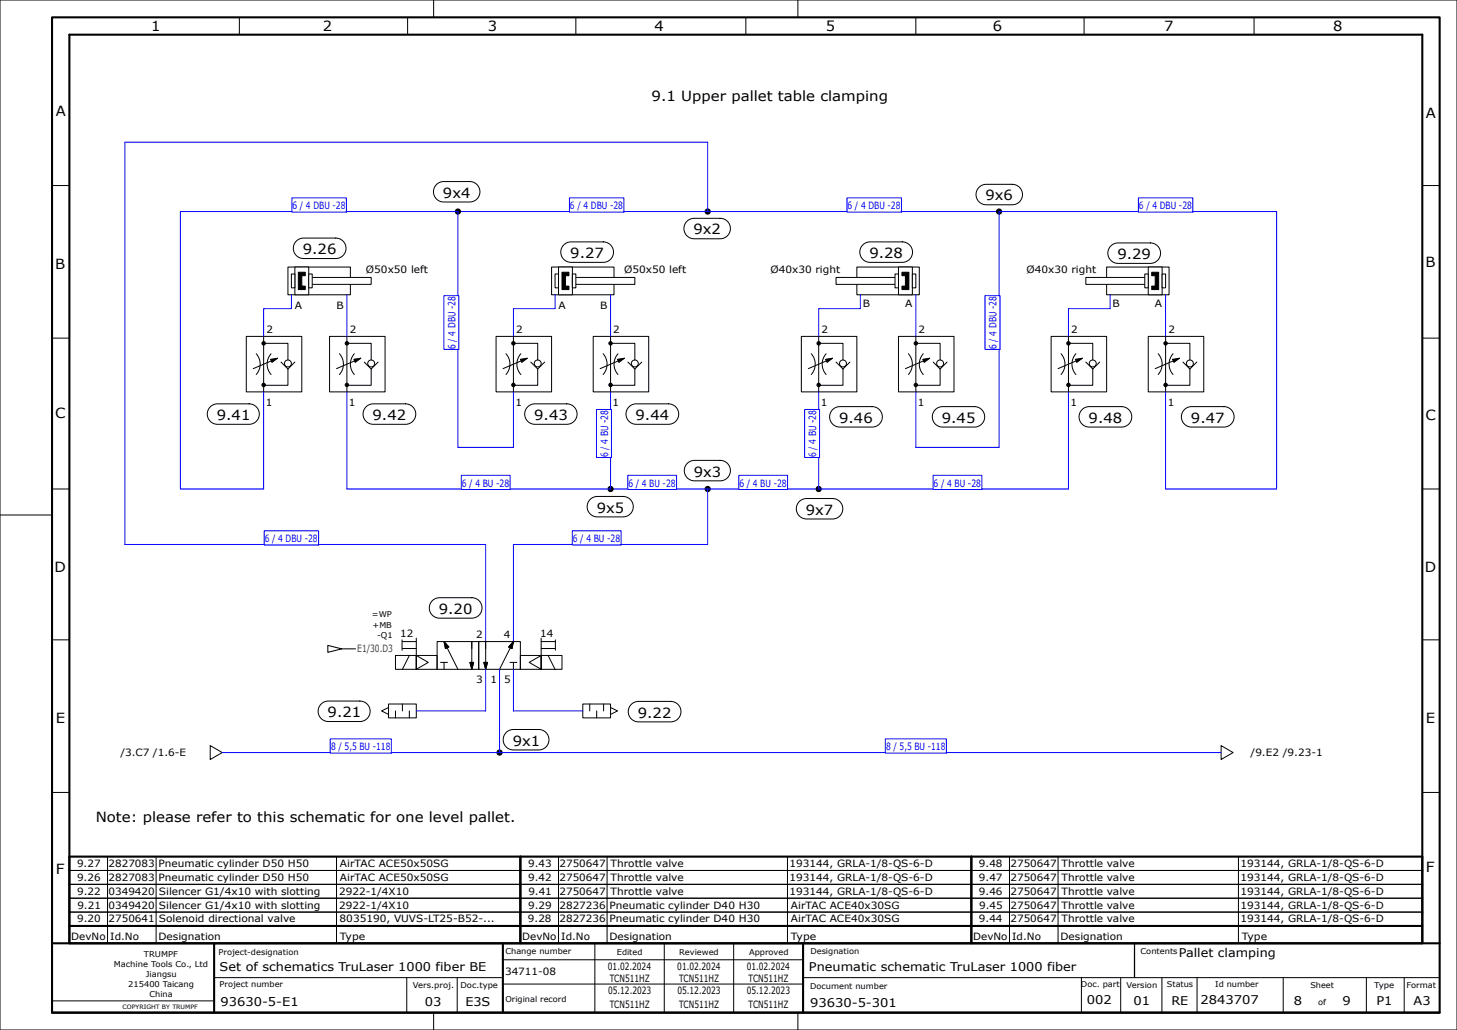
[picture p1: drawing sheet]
<svg xmlns="http://www.w3.org/2000/svg" width="420mm" height="297mm" viewBox="0 0 420 297" stroke-linecap="round" stroke-linejoin="round" font-family="sans-serif">
<path d="M15 5h400v287h-400zM15 272h400M20 272v-262h390v262M61.7 272.2v19.8M145 272v19.8M231.5 272.2v19.7M15 292h400" fill="none" stroke="#000" stroke-width=".6"/>
<g fill="none" stroke="#000" stroke-width=".29">
<path d="M0 0h420v297h-420zM69 5v5M117.5 5v5M125 0v5M166 5v5M215 5v5M230 0v5M264 5v5M312.5 5v5M361.5 5v5M15 53.5h5M410 53.5h5"/>
<path d="M83 77h18v8h-18zM15 97.5h5M410 97.5h5M0 148.5h15M15 141h5M410 141h5M15 184.5h5M410 184.5h5M60.6 215l3.5 2-3.5 2zM15 228.5h5M410 228.5h5M144.8 276.8h86.7"/>
<path d="M171.5 272v20M191.5 272v20M211.5 272v20M327 271.8v10M327.1 271.8v10M14.9 288.6h46.6M61.7 281.9h83.1M117.3 281.9v10M125 292v5M131.8 281.9v10.1M144.8 283.8h86.7M230 292v5"/>
<path d="M231.3 281.9h183.6M311.7 281.9v10M323.1 282v10M334.9 282v10M345.1 281.9v10.1M369.9 281.9v9.8M393.9 281.9v10M404.8 281.9v10"/>
</g>
<path d="M86 77.5h2v1h-1v3h1v1h-2z" fill-rule="evenodd" fill="#000" stroke="#000" stroke-width=".29"/>
<g fill="#fff" stroke="#000" stroke-width=".29">
<path d="M85 77h4v8h-4z" fill-rule="evenodd"/>
<path d="M89 80h18v2h-18z" fill-rule="evenodd"/>
<path d="M89 79h1v4h-1z" fill-rule="evenodd"/>
<path d="M84 79h1v4h-1z" fill-rule="evenodd"/>
</g>
<g fill="#000" stroke="#000" stroke-width=".29">
<path d="M78 103.6l2-.3-1.6 1.2zM102 103.6l2-.3-1.6 1.2z"/>
<path d="M332 79.5h2v5h-2v-1h1v-3h-1z" fill-rule="evenodd"/>
<path d="M86 78.5h2v1h-1v3h1v1h-2z" fill-rule="evenodd"/>
<circle cx="76" cy="99" r=".5"/>
<circle cx="100" cy="99" r=".5"/>
<circle cx="76" cy="111" r=".5"/>
<circle cx="100" cy="111" r=".5"/>
<circle cx="144" cy="217" r=".75"/>
</g>
<g fill="none" stroke="#000" stroke-width=".29">
<path d="M319 77h18v8h-18zM71 97h16v16h-16zM76 99h7v4.8M76 97v16M95 97h16v16h-16zM100 99h7v4.8M100 97v16M73.9 102a4.5 4.5 0 0 1 0 6M78.1 102a4.5 4.5 0 0 0 0 6M80 103.3l-7 3M81 104.4l2 2M83 106.4v4.7h-7"/>
<path d="M85 104.4l-2 2M97.9 102a4.5 4.5 0 0 1 0 6M102.1 102a4.5 4.5 0 0 0 0 6M104 103.3l-7 3M105 104.4l2 2M107 106.4v4.7h-7M109 104.4l-2 2"/>
<circle cx="83" cy="104.8" r="1"/>
<circle cx="107" cy="104.8" r="1"/>
</g>
<g fill="#fff" stroke="#000" stroke-width=".29">
<path d="M331 77h4v8h-4z" fill-rule="evenodd"/>
<path d="M313 80h18v2h-18z" fill-rule="evenodd"/>
<path d="M330 79h1v4h-1z" fill-rule="evenodd"/>
<path d="M335 79h1v4h-1z" fill-rule="evenodd"/>
</g>
<g fill="#000" stroke="#000" stroke-width=".29">
<path d="M310 103.6l2-.3-1.6 1.2zM338 103.6l2-.3-1.6 1.2z"/>
<path d="M332 78.5h2v5h-2v-1h1v-3h-1z" fill-rule="evenodd"/>
<path d="M162 77.5h2v1h-1v3h1v1h-2z" fill-rule="evenodd"/>
<circle cx="308" cy="99" r=".5"/>
<circle cx="336" cy="99" r=".5"/>
<circle cx="308" cy="111" r=".5"/>
<circle cx="336" cy="111" r=".5"/>
</g>
<g fill="none" stroke="#000" stroke-width=".29">
<path d="M159 77h18v8h-18zM303 97h16v16h-16zM308 99h7v4.8M308 97v16M331 97h16v16h-16zM336 99h7v4.8M336 97v16M305.9 102a4.5 4.5 0 0 1 0 6M310.1 102a4.5 4.5 0 0 0 0 6M312 103.3l-7 3M313 104.4l2 2M315 106.4v4.7h-7"/>
<path d="M317 104.4l-2 2M333.9 102a4.5 4.5 0 0 1 0 6M338.1 102a4.5 4.5 0 0 0 0 6M340 103.3l-7 3M341 104.4l2 2M343 106.4v4.7h-7M345 104.4l-2 2"/>
<circle cx="315" cy="104.8" r="1"/>
<circle cx="343" cy="104.8" r="1"/>
</g>
<g fill="#fff" stroke="#000" stroke-width=".29">
<path d="M161 77h4v8h-4z" fill-rule="evenodd"/>
<path d="M165 80h18v2h-18z" fill-rule="evenodd"/>
<path d="M165 79h1v4h-1z" fill-rule="evenodd"/>
<path d="M160 79h1v4h-1z" fill-rule="evenodd"/>
</g>
<g fill="#000" stroke="#000" stroke-width=".29">
<path d="M150 103.6l2-.3-1.6 1.2zM178 103.6l2-.3-1.6 1.2z"/>
<path d="M260 79.5h2v5h-2v-1h1v-3h-1z" fill-rule="evenodd"/>
<path d="M162 78.5h2v1h-1v3h1v1h-2z" fill-rule="evenodd"/>
<circle cx="148" cy="99" r=".5"/>
<circle cx="176" cy="99" r=".5"/>
<circle cx="148" cy="111" r=".5"/>
<circle cx="176" cy="111" r=".5"/>
</g>
<g fill="none" stroke="#000" stroke-width=".29">
<path d="M247 77h18v8h-18zM143 97h16v16h-16zM148 99h7v4.8M148 97v16M171 97h16v16h-16zM176 99h7v4.8M176 97v16M145.9 102a4.5 4.5 0 0 1 0 6M150.1 102a4.5 4.5 0 0 0 0 6M152 103.3l-7 3M153 104.4l2 2M155 106.4v4.7h-7"/>
<path d="M157 104.4l-2 2M173.9 102a4.5 4.5 0 0 1 0 6M178.1 102a4.5 4.5 0 0 0 0 6M180 103.3l-7 3M181 104.4l2 2M183 106.4v4.7h-7M185 104.4l-2 2"/>
<circle cx="155" cy="104.8" r="1"/>
<circle cx="183" cy="104.8" r="1"/>
</g>
<g fill="#fff" stroke="#000" stroke-width=".29">
<path d="M259 77h4v8h-4z" fill-rule="evenodd"/>
<path d="M241 80h18v2h-18z" fill-rule="evenodd"/>
<path d="M258 79h1v4h-1z" fill-rule="evenodd"/>
<path d="M263 79h1v4h-1z" fill-rule="evenodd"/>
</g>
<g fill="#000" stroke="#000" stroke-width=".29">
<path d="M238 103.6l2-.3-1.6 1.2zM266 103.6l2-.3-1.6 1.2z"/>
<path d="M260 78.5h2v5h-2v-1h1v-3h-1z" fill-rule="evenodd"/>
<path d="M128 185l1.4 1.5-1 .5z" fill-rule="evenodd"/>
<path d="M135.5 191h1l-.5 2z" fill-rule="evenodd"/>
<path d="M139.5 191h1l-.5 2z" fill-rule="evenodd"/>
<path d="M148 185l-.4 2-1-.5z" fill-rule="evenodd"/>
<circle cx="132" cy="61" r=".75"/>
<circle cx="204" cy="61" r=".75"/>
<circle cx="288" cy="61" r=".75"/>
<circle cx="236" cy="99" r=".5"/>
<circle cx="264" cy="99" r=".5"/>
<circle cx="236" cy="111" r=".5"/>
<circle cx="264" cy="111" r=".5"/>
<circle cx="176" cy="141" r=".75"/>
<circle cx="204" cy="141" r=".75"/>
<circle cx="236" cy="141" r=".75"/>
</g>
<g fill="none" stroke="#000" stroke-width=".29">
<path d="M231 97h16v16h-16zM236 99h7v4.8M236 97v16M259 97h16v16h-16zM264 99h7v4.8M264 97v16M233.9 102a4.5 4.5 0 0 1 0 6M238.1 102a4.5 4.5 0 0 0 0 6M240 103.3l-7 3M241 104.4l2 2M243 106.4v4.7h-7M245 104.4l-2 2"/>
<path d="M261.9 102a4.5 4.5 0 0 1 0 6M266.1 102a4.5 4.5 0 0 0 0 6M268 103.3l-7 3M269 104.4l2 2M271 106.4v4.7h-7M273 104.4l-2 2M98.5 187.1h4M114 189h6v4h-6zM115.9 184.5v3M116 187h4M116 185h4M118 189l-2 4"/>
<path d="M120 189l3.5 2-3.5 2zM120 189h6v4h-6zM120 184v5M126 185h12v8h-12zM127 191h2M128 185l1.4 1.5-1 .5zM128 191v2M128.9 186.8l3.1 6.2M135.5 191h1l-.5 2zM136 185v6M138 185h12v8h-12zM139.5 191h1l-.5 2z"/>
<path d="M140 185v6M147 191h2M147.1 186.8l-3.1 6.2M148 191v2M148 185l-.4 2-1-.5zM150 189h6v4h-6zM152.5 191l3.5-2v4zM156 189h6v4h-6zM156 187h4M156 185h4M156 184v5M158 189l2 4"/>
<path d="M160.1 184.5v3M112 203h8v4h-8zM112 204l-2 1 2 1M114 205v2M116 203v2M118 205v2M168 203h8v4h-8zM170 203v2M172 205v2M174 203v2M176 204l2 1-2 1M352 215l3.5 2-3.5 2z"/>
<path d="M20 259h390M20 255h390M20 251h390M20 247h390M31 247v25M45 247v20M97 247v25M161 247v25M175 247v20M227 247v25M291 247v25M305 247v20"/>
<path d="M357 247v25M20 267h390M20 263h390M45 267.2v4.8M175 267.2v4.8M305 267.2v4.8"/>
<circle cx="243" cy="104.8" r="1"/>
<circle cx="271" cy="104.8" r="1"/>
</g>
<g fill="none" stroke="#00f" stroke-width=".29">
<path d="M132 61v68h16v-16M204 61v-20h-168v116h104v28M288 61v68h-24v-16M84 85v4h-8v8M100 85v12M160 85v4h-12v8M176 85v12M248 85v4h-12v8M264 85v12M320 85v4h-12v8M336 85v12M76 113v28h-24v-80h316v80h-32v-28"/>
<path d="M100 113v28h208v-28M176 113v28M236 113v28M204 141v16h-56v28M140 193v12h-20M144 193v24M148 193v12h20M64 217h288"/>
</g>
<path d="M150 247v20M280 247v20M20 267h130v5h-130zM20 267v-20h390v20M150 267h130v5h-130zM280 267h130v5h-130z" fill="none" stroke="#000" stroke-width=".6"/>
<path d="M94.5 186.1l4 1-4 1z" fill="none" stroke="#000" stroke-width=".3"/>
<g fill="#fff" stroke="#000" stroke-width=".29">
<path d="M85.7 69.3l1.1-.6h.7h9.3a2.95 2.95 0 0 1 3 2.9 2.95 2.95 0 0 1-3 3h-9.3a2.95 2.95 0 0 1-2.8-2 2.95 2.95 0 0 1 1-3.3z" fill-rule="evenodd"/>
<path d="M60.9 117.1l1.1-.6h.7h9.1a2.95 2.95 0 0 1 3 2.9 2.95 2.95 0 0 1-3 3h-9.1a2.95 2.95 0 0 1-2.8-2 2.95 2.95 0 0 1 1-3.3z" fill-rule="evenodd"/>
<path d="M105.8 117.1l1.1-.6h.7h9.3a2.95 2.95 0 0 1 2.9 2.9 2.95 2.95 0 0 1-2.9 3h-9.3a2.95 2.95 0 0 1-2.8-2 2.95 2.95 0 0 1 1-3.3z" fill-rule="evenodd"/>
<path d="M145.7 211.5a2.94 2.94 0 0 1 2.3-1.1h7.3a2.95 2.95 0 0 1 3 2.9 2.95 2.95 0 0 1-3 2.9h-7.3a2.95 2.95 0 0 1-2.7-1.6 2.95 2.95 0 0 1 .4-3.1z" fill-rule="evenodd"/>
<path d="M320.5 70.7l1.1-.6h.7h9.3a2.95 2.95 0 0 1 3 2.9 2.95 2.95 0 0 1-3 3h-9.3a2.95 2.95 0 0 1-2.8-2 2.95 2.95 0 0 1 1-3.3z" fill-rule="evenodd"/>
<path d="M312.2 117.9l1.1-.6 .7-.1h9.3a2.95 2.95 0 0 1 2.9 3 2.95 2.95 0 0 1-2.9 3h-9.3a2.95 2.95 0 0 1-2.8-2 2.95 2.95 0 0 1 1-3.3z" fill-rule="evenodd"/>
<path d="M341.7 117.9l1.1-.6 .7-.1h9.3a2.95 2.95 0 0 1 3 3 2.95 2.95 0 0 1-3 3h-9.3a2.95 2.95 0 0 1-2.8-2 2.95 2.95 0 0 1 1-3.3z" fill-rule="evenodd"/>
<path d="M162.3 70.9a2.94 2.94 0 0 1 2.3-1.1h9.3a2.95 2.95 0 0 1 2.9 2.9 2.95 2.95 0 0 1-2.9 3h-9.3a2.95 2.95 0 0 1-2.7-1.7 2.95 2.95 0 0 1 .4-3.1z" fill-rule="evenodd"/>
<path d="M152.4 117.1l1.1-.6h.7h9.2a2.95 2.95 0 0 1 2.9 2.9 2.95 2.95 0 0 1-2.9 3h-9.2a2.95 2.95 0 0 1-2.8-2 2.95 2.95 0 0 1 1-3.3z" fill-rule="evenodd"/>
<path d="M181.1 117.6a2.94 2.94 0 0 1 2.3-1.1h9.3a2.95 2.95 0 0 1 2.9 2.9 2.95 2.95 0 0 1-2.9 3h-9.3a2.95 2.95 0 0 1-2.7-1.7 2.95 2.95 0 0 1 .4-3.1z" fill-rule="evenodd"/>
<path d="M240.3 117.9l1.1-.6 .7-.1h9.3a2.95 2.95 0 0 1 2.9 3 2.95 2.95 0 0 1-2.9 3h-9.3a2.95 2.95 0 0 1-2.8-2 2.95 2.95 0 0 1 1-3.3z" fill-rule="evenodd"/>
<path d="M269.9 117.9l1.1-.6 .7-.1h9.2a2.95 2.95 0 0 1 2.9 3 2.95 2.95 0 0 1-2.9 3h-9.2a2.95 2.95 0 0 1-2.8-2 2.95 2.95 0 0 1 1-3.3z" fill-rule="evenodd"/>
<path d="M197.8 64.1a2.94 2.94 0 0 1 2.3-1.1h7.5a2.95 2.95 0 0 1 3 2.9 2.95 2.95 0 0 1-3 3h-7.5a2.95 2.95 0 0 1-2.7-1.7 2.95 2.95 0 0 1 .4-3.1z" fill-rule="evenodd"/>
<path d="M198.4 133.4l1.1-.6 .7-.1h7.4a2.95 2.95 0 0 1 3 3 2.95 2.95 0 0 1-3 3h-7.4a2.95 2.95 0 0 1-2.8-2 2.95 2.95 0 0 1 1-3.3z" fill-rule="evenodd"/>
<path d="M249 70.4l1.1-.6h.7h9.3a2.95 2.95 0 0 1 3 2.9 2.95 2.95 0 0 1-3 3h-9.3a2.95 2.95 0 0 1-2.8-2 2.95 2.95 0 0 1 1-3.3z" fill-rule="evenodd"/>
<path d="M124.4 173.5a2.94 2.94 0 0 1 2.3-1.2h9.3a2.95 2.95 0 0 1 2.9 3 2.95 2.95 0 0 1-2.9 3h-9.3a2.95 2.95 0 0 1-2.7-1.7 2.95 2.95 0 0 1 .4-3.1z" fill-rule="evenodd"/>
<path d="M92.8 202.8l1.2-.6h.6h9.1a2.95 2.95 0 0 1 3 2.9 2.95 2.95 0 0 1-3 2.9h-9.1a2.95 2.95 0 0 1-2.7-1.9 2.95 2.95 0 0 1 .9-3.3z" fill-rule="evenodd"/>
<path d="M182.2 202.9l1.2-.6 .7-.1h9.3a2.95 2.95 0 0 1 2.9 3 2.95 2.95 0 0 1-2.9 3h-9.3a2.95 2.95 0 0 1-2.8-2 2.95 2.95 0 0 1 .9-3.3z" fill-rule="evenodd"/>
<path d="M125.6 53.5a2.94 2.94 0 0 1 2.3-1.1h7.5a2.95 2.95 0 0 1 2.9 2.9 2.95 2.95 0 0 1-2.9 2.9h-7.5a2.95 2.95 0 0 1-2.7-1.6 2.95 2.95 0 0 1 .4-3.1z" fill-rule="evenodd"/>
<path d="M282.5 53.8l1.1-.6h.7h7.5a2.95 2.95 0 0 1 3 2.9 2.95 2.95 0 0 1-3 3h-7.5a2.95 2.95 0 0 1-2.8-2 2.95 2.95 0 0 1 1-3.3z" fill-rule="evenodd"/>
<path d="M170.4 143.8l1.1-.6h.7h7.4a2.95 2.95 0 0 1 3 2.9 2.95 2.95 0 0 1-3 3h-7.4a2.95 2.95 0 0 1-2.8-2 2.95 2.95 0 0 1 1-3.3z" fill-rule="evenodd"/>
<path d="M230.2 144.9a2.94 2.94 0 0 1 2.3-1.1h7.5a2.95 2.95 0 0 1 2.9 2.9 2.95 2.95 0 0 1-2.9 3h-7.5a2.95 2.95 0 0 1-2.7-1.7 2.95 2.95 0 0 1 .4-3.1z" fill-rule="evenodd"/>
</g>
<g fill="#fff" stroke="#00f" stroke-width=".29">
<path d="M165 153.1h14v4.1h-14z" fill-rule="evenodd"/>
<path d="M76.2 153.1h15.6v4.1h-15.6z" fill-rule="evenodd"/>
<path d="M164.2 57.1h15.6v4.1h-15.6z" fill-rule="evenodd"/>
<path d="M84.2 57.1h15.6v4.1h-15.6z" fill-rule="evenodd"/>
<path d="M127.9 85.3h4.4v15.4h-4.4z" fill-rule="evenodd"/>
<path d="M244.2 57.1h15.6v4.1h-15.6z" fill-rule="evenodd"/>
<path d="M328.2 57.1h15.6v4.1h-15.6z" fill-rule="evenodd"/>
<path d="M283.9 85.3h4.4v15.4h-4.4z" fill-rule="evenodd"/>
<path d="M133 137h14v4.1h-14z" fill-rule="evenodd"/>
<path d="M269 137h14v4.1h-14z" fill-rule="evenodd"/>
<path d="M213 137h14v4.1h-14z" fill-rule="evenodd"/>
<path d="M181 137h14v4.1h-14z" fill-rule="evenodd"/>
<path d="M231.9 118.1h4.4v13.8h-4.4z" fill-rule="evenodd"/>
<path d="M171.9 118.1h4.4v13.8h-4.4z" fill-rule="evenodd"/>
<path d="M95.2 213h17.6v4.2h-17.6z" fill-rule="evenodd"/>
<path d="M255.2 213h17.6v4.2h-17.6z" fill-rule="evenodd"/>
</g>
<g font-size="4">
<text x="43.6" y="9">1</text>
<text x="93.1" y="9">2</text>
<text x="140.7" y="9">3</text>
<text x="188.7" y="9">4</text>
<text x="238.1" y="9">5</text>
<text x="286.2" y="9">6</text>
<text x="335.6" y="9">7</text>
<text x="384.3" y="9">8</text>
<text x="187.8" y="29">9.1 Upper pallet table clamping</text>
<text x="16.1" y="33.5">A</text>
<text x="411" y="34">A</text>
<text x="127.7" y="57">9x4</text>
<text x="284.1" y="57.8">9x6</text>
<text x="199.9" y="67.6">9x2</text>
<text x="15.9" y="77.5">B</text>
<text x="87.3" y="73.3">9.26</text>
<text x="164.4" y="74.4">9.27</text>
<text x="250.6" y="74.4">9.28</text>
<text x="322.1" y="74.7">9.29</text>
<text x="410.9" y="77">B</text>
<text x="16" y="120.5">C</text>
<text x="62.5" y="121.1">9.41</text>
<text x="107.4" y="121.1">9.42</text>
<text x="154" y="121.1">9.43</text>
<text x="183.2" y="121.1">9.44</text>
<text x="241.9" y="121.9">9.46</text>
<text x="271.5" y="121.9">9.45</text>
<text x="313.8" y="121.9">9.48</text>
<text x="343.3" y="121.9">9.47</text>
<text x="411" y="121">C</text>
<text x="200" y="137.4">9x3</text>
<text x="172" y="147.8">9x5</text>
<text x="232.3" y="148.4">9x7</text>
<text x="15.8" y="165">D</text>
<text x="410.7" y="165">D</text>
<text x="126.5" y="177">9.20</text>
<text x="16.1" y="208.5">E</text>
<text x="94.4" y="206.8">9.21</text>
<text x="183.9" y="206.9">9.22</text>
<text x="411" y="208.5">E</text>
<text x="147.8" y="215">9x1</text>
<text x="27.6" y="237">Note: please refer to this schematic for one level pallet.</text>
<text x="411" y="251.5">F</text>
<text x="16.1" y="252">F</text>
</g>
<g font-size="3.5">
<text x="339.8" y="275.9">Pallet clamping</text>
<text x="63.3" y="280">Set of schematics TruLaser 1000 fiber BE</text>
<text x="233.2" y="280">Pneumatic schematic TruLaser 1000 fiber</text>
<text x="63.6" y="290">93630-5-E1</text>
<text x="122.4" y="290">03</text>
<text x="134.2" y="290">E3S</text>
<text x="233.5" y="290.2">93630-5-301</text>
<text x="313.3" y="289.6">002</text>
<text x="326.8" y="289.8">01</text>
<text x="337.7" y="289.7">RE</text>
<text x="346" y="289.6">2843707</text>
<text x="373" y="289.9">8</text>
<text x="387" y="289.9">9</text>
<text x="396.8" y="289.9">P1</text>
<text x="407.5" y="289.9">A3</text>
</g>
<g font-size="2.9" fill="#00f">
<text x="84.3" y="60.3">6 / 4 DBU -28</text>
<text x="164.3" y="60.3">6 / 4 DBU -28</text>
<text x="244.3" y="60.3">6 / 4 DBU -28</text>
<text x="328.3" y="60.3">6 / 4 DBU -28</text>
<text x="131.3" y="100.7" transform="rotate(-90 131.3 100.7)">6 / 4 DBU -28</text>
<text x="287.3" y="100.7" transform="rotate(-90 287.3 100.7)">6 / 4 DBU -28</text>
<text x="175.3" y="131.9" transform="rotate(-90 175.3 131.9)">6 / 4 BU -28</text>
<text x="235.3" y="131.9" transform="rotate(-90 235.3 131.9)">6 / 4 BU -28</text>
<text x="133.1" y="140.3">6 / 4 BU -28</text>
<text x="181.1" y="140.3">6 / 4 BU -28</text>
<text x="213.1" y="140.3">6 / 4 BU -28</text>
<text x="269.1" y="140.3">6 / 4 BU -28</text>
<text x="76.3" y="156.3">6 / 4 DBU -28</text>
<text x="165.1" y="156.3">6 / 4 BU -28</text>
<text x="95.5" y="216.3">8 / 5,5 BU -118</text>
<text x="255.5" y="216.3">8 / 5,5 BU -118</text>
</g>
<g font-size="2.9">
<text x="105.5" y="78.7">Ø50x50 left</text>
<text x="179.9" y="78.7">Ø50x50 left</text>
<text x="222.1" y="78.8">Ø40x30 right</text>
<text x="295.9" y="78.7">Ø40x30 right</text>
<text x="85" y="89">A</text>
<text x="97" y="89">B</text>
<text x="161" y="89">A</text>
<text x="173" y="89">B</text>
<text x="248.7" y="88.5">B</text>
<text x="260.9" y="88.5">A</text>
<text x="320.7" y="88.5">B</text>
<text x="332.9" y="88.5">A</text>
<text x="76.8" y="96">2</text>
<text x="100.8" y="96">2</text>
<text x="148.8" y="96">2</text>
<text x="176.8" y="96">2</text>
<text x="236.8" y="96">2</text>
<text x="264.8" y="96">2</text>
<text x="308.8" y="96">2</text>
<text x="336.8" y="96">2</text>
<text x="76.6" y="117">1</text>
<text x="100.6" y="117">1</text>
<text x="148.6" y="117">1</text>
<text x="176.6" y="117">1</text>
<text x="236.6" y="117">1</text>
<text x="264.6" y="117">1</text>
<text x="308.6" y="117">1</text>
<text x="336.6" y="117">1</text>
<text x="115.4" y="183.6">12</text>
<text x="137.3" y="184">2</text>
<text x="145.2" y="184">4</text>
<text x="155.7" y="183.7">14</text>
<text x="137.3" y="197">3</text>
<text x="141.4" y="197">1</text>
<text x="145.3" y="197">5</text>
<text x="34.7" y="218">/3.C7 /1.6-E</text>
<text x="360.5" y="218">/9.E2 /9.23-1</text>
<text x="22.2" y="250">9.27</text>
<text x="31.3" y="250">2827083</text>
<text x="45.7" y="250">Pneumatic cylinder D50 H50</text>
<text x="98" y="250">AirTAC ACE50x50SG</text>
<text x="152.3" y="250">9.43</text>
<text x="161.3" y="250">2750647</text>
<text x="176" y="250">Throttle valve</text>
<text x="227.6" y="250">193144, GRLA-1/8-QS-6-D</text>
<text x="282.2" y="250">9.48</text>
<text x="291.3" y="250">2750647</text>
<text x="306" y="250">Throttle valve</text>
<text x="357.6" y="250">193144, GRLA-1/8-QS-6-D</text>
<text x="22.2" y="254">9.26</text>
<text x="31.3" y="254">2827083</text>
<text x="45.7" y="254">Pneumatic cylinder D50 H50</text>
<text x="98" y="254">AirTAC ACE50x50SG</text>
<text x="152.3" y="254">9.42</text>
<text x="161.3" y="254">2750647</text>
<text x="176" y="254">Throttle valve</text>
<text x="227.6" y="254">193144, GRLA-1/8-QS-6-D</text>
<text x="282.2" y="254">9.47</text>
<text x="291.3" y="254">2750647</text>
<text x="306" y="254">Throttle valve</text>
<text x="357.6" y="254">193144, GRLA-1/8-QS-6-D</text>
<text x="22.3" y="258">9.22</text>
<text x="22.3" y="262">9.21</text>
<text x="31.3" y="262">0349420</text>
<text x="31.3" y="258">0349420</text>
<text x="45.8" y="262">Silencer G1/4x10 with slotting</text>
<text x="45.8" y="258">Silencer G1/4x10 with slotting</text>
<text x="97.8" y="262">2922-1/4X10</text>
<text x="97.8" y="258">2922-1/4X10</text>
<text x="152.3" y="262">9.29</text>
<text x="152.3" y="258">9.41</text>
<text x="161.3" y="262">2827236</text>
<text x="161.3" y="258">2750647</text>
<text x="175.7" y="262">Pneumatic cylinder D40 H30</text>
<text x="176" y="258">Throttle valve</text>
<text x="227.6" y="258">193144, GRLA-1/8-QS-6-D</text>
<text x="228" y="262">AirTAC ACE40x30SG</text>
<text x="282.2" y="258">9.46</text>
<text x="282.3" y="262">9.45</text>
<text x="291.3" y="262">2750647</text>
<text x="291.3" y="258">2750647</text>
<text x="306" y="262">Throttle valve</text>
<text x="306" y="258">Throttle valve</text>
<text x="357.6" y="262">193144, GRLA-1/8-QS-6-D</text>
<text x="357.6" y="258">193144, GRLA-1/8-QS-6-D</text>
<text x="22.3" y="266">9.20</text>
<text x="31.3" y="266">2750641</text>
<text x="45.8" y="266">Solenoid directional valve</text>
<text x="97.9" y="266">8035190, VUVS-LT25-B52-...</text>
<text x="152.2" y="266">9.28</text>
<text x="161.3" y="266">2827236</text>
<text x="175.7" y="266">Pneumatic cylinder D40 H30</text>
<text x="228" y="266">AirTAC ACE40x30SG</text>
<text x="282.2" y="266">9.44</text>
<text x="291.3" y="266">2750647</text>
<text x="306" y="266">Throttle valve</text>
<text x="357.6" y="266">193144, GRLA-1/8-QS-6-D</text>
<text x="20.6" y="271">DevNo</text>
<text x="31.8" y="271">Id.No</text>
<text x="45.7" y="271">Designation</text>
<text x="98" y="271">Type</text>
<text x="150.6" y="271">DevNo</text>
<text x="161.8" y="271">Id.No</text>
<text x="175.7" y="271">Designation</text>
<text x="228" y="271">Type</text>
<text x="280.6" y="271">DevNo</text>
<text x="291.8" y="271">Id.No</text>
<text x="305.7" y="271">Designation</text>
<text x="358" y="271">Type</text>
<text x="145.6" y="281">34711-08</text>
<text x="175.2" y="279.8">01.02.2024</text>
<text x="195.2" y="279.8">01.02.2024</text>
<text x="215.2" y="279.8">01.02.2024</text>
<text x="175.3" y="286.8">05.12.2023</text>
<text x="175.8" y="283.3">TCN511HZ</text>
<text x="195.3" y="286.8">05.12.2023</text>
<text x="195.8" y="283.3">TCN511HZ</text>
<text x="215.3" y="286.8">05.12.2023</text>
<text x="215.8" y="283.3">TCN511HZ</text>
<text x="175.8" y="290.8">TCN511HZ</text>
<text x="195.8" y="290.8">TCN511HZ</text>
<text x="215.8" y="290.8">TCN511HZ</text>
</g>
<text font-size="2.9" fill="#b60000" x="103" y="188.1">E1/30.D3</text>
<g font-size="2.3">
<text x="107.2" y="178">=WP</text>
<text x="107.4" y="181">+MB</text>
<text x="108.7" y="184">-Q1</text>
<text x="41.5" y="275.8">TRUMPF</text>
<text x="63" y="275.4">Project-designation</text>
<text x="145.7" y="275">Change number</text>
<text x="177.8" y="275.3">Edited</text>
<text x="195.8" y="275.3">Reviewed</text>
<text x="215.9" y="275.3">Approved</text>
<text x="233.6" y="275.1">Designation</text>
<text x="328.8" y="275">Contents</text>
<text x="32.8" y="278.8">Machine Tools Co., Ltd</text>
<text x="42.1" y="281.7">Jiangsu</text>
<text x="37" y="284.6">215400 Taicang</text>
<text x="43.1" y="287.5">China</text>
<text x="63.3" y="284.7">Project number</text>
<text x="119" y="285">Vers.proj.</text>
<text x="132.7" y="285">Doc.type</text>
<text x="233.5" y="285.2">Document number</text>
<text x="311.6" y="284.7">Doc. part</text>
<text x="324.7" y="284.8">Version</text>
<text x="336.4" y="284.7">Status</text>
<text x="350.3" y="284.7">Id number</text>
<text x="377.8" y="284.9">Sheet</text>
<text x="396.1" y="284.9">Type</text>
<text x="405.5" y="284.9">Format</text>
<text x="145.7" y="289">Original record</text>
<text x="379.9" y="289.9">of</text>
</g>
<text font-size="1.7" x="35.3" y="290.8">COPYRIGHT BY TRUMPF</text>
</svg>
